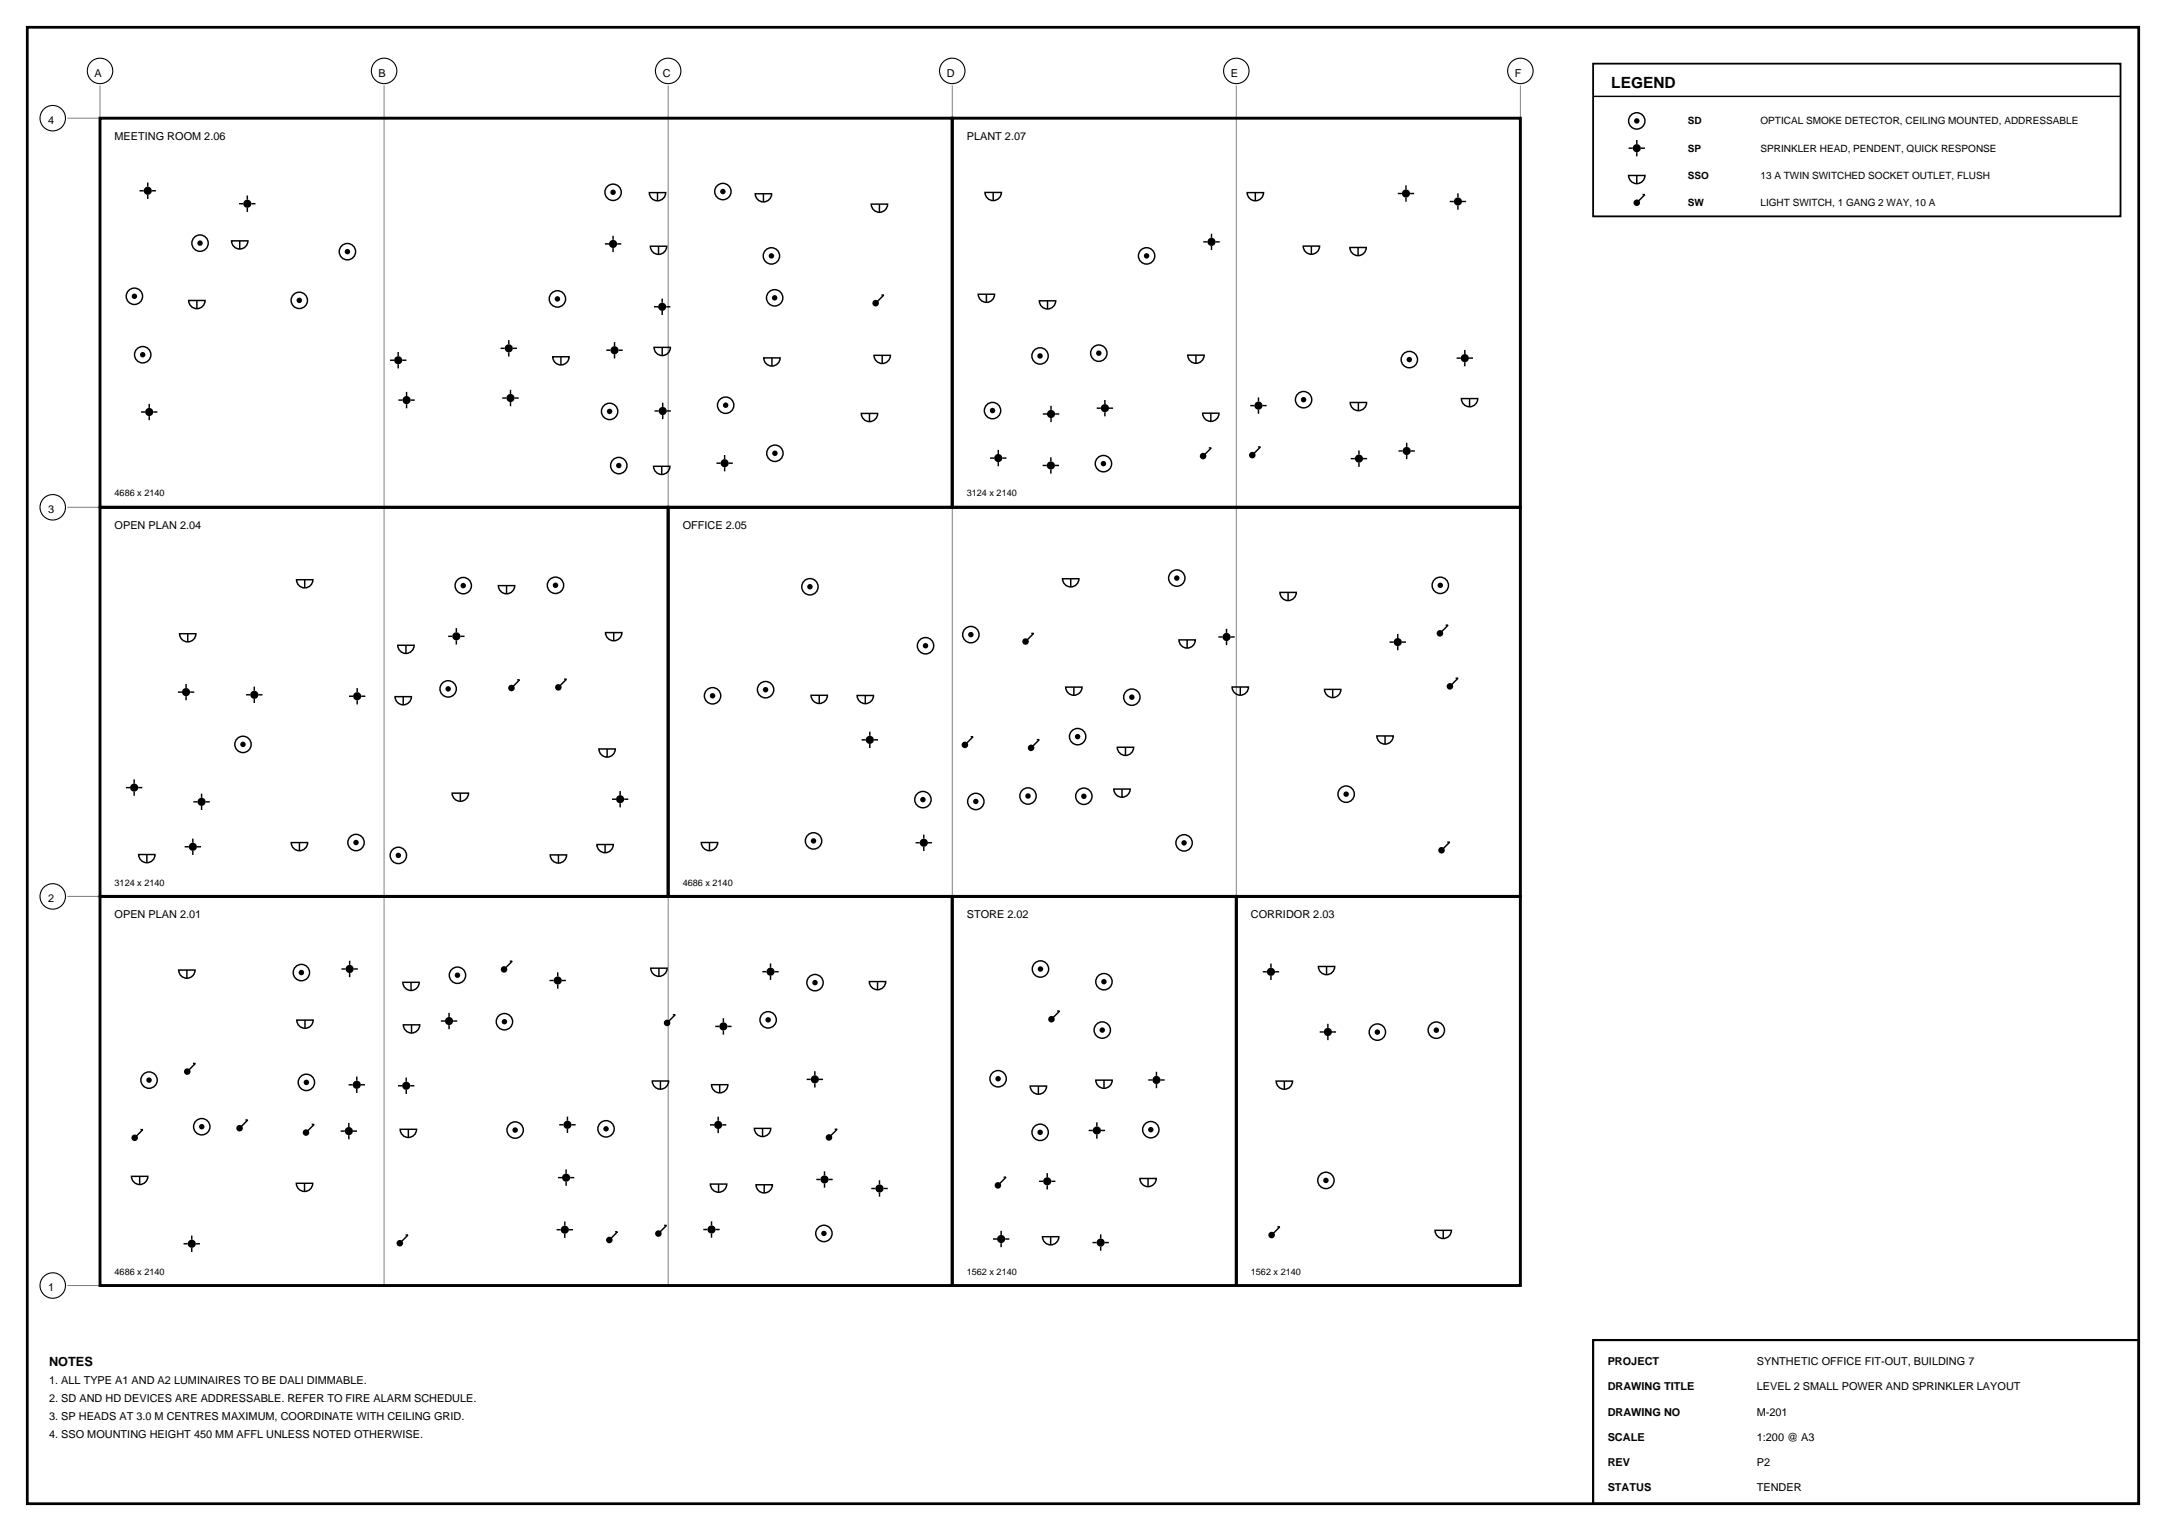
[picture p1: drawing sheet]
<svg xmlns="http://www.w3.org/2000/svg" width="420mm" height="297mm" viewBox="0 0 420 297" stroke-linecap="round" stroke-linejoin="round" font-family="sans-serif">
<path d="M5.3 5.3h409.6v286.4h-409.6z" fill="none" stroke="#000" stroke-width=".53"/>
<path d="M309 260h105.9v31.7h-105.9z" fill="none" stroke="#000" stroke-width=".42"/>
<path d="M309 12.3h102.3v29.7h-102.3z" fill="none" stroke="#000" stroke-width=".35"/>
<g fill="none" stroke="#000" stroke-width=".28">
<path d="M309 18.7h102.3M27.1 37h.8M28.7 35.4v.8M28.7 37.8v.8M29.5 37h.7M46.4 39.5h.8M48 37.9v.8M48.8 39.5h.8M126 37.4h3.1a1.59 1.59 0 0 1-1.6 1.6 1.59 1.59 0 0 1-1.5-1.6zM127.5 37.4v1.6M146.5 37.6h3.2a1.59 1.59 0 0 1-1.6 1.6 1.59 1.59 0 0 1-1.6-1.6zM148.1 37.6v1.6"/>
<path d="M169 39.6h3.2a1.59 1.59 0 0 1-1.6 1.6 1.59 1.59 0 0 1-1.6-1.6zM170.6 39.6v1.6M191.1 37.3h3.1a1.59 1.59 0 0 1-1.5 1.6 1.59 1.59 0 0 1-1.6-1.6zM192.7 37.3v1.6M241.9 37.4h3.2a1.59 1.59 0 0 1-1.6 1.6 1.59 1.59 0 0 1-1.6-1.6zM243.5 37.4v1.6M271.1 37.5h.8M272.7 36v.8M272.7 38.3v.8M273.5 37.5h.8M281.2 39.1h.8M282.8 37.5v.8"/>
<path d="M282.8 39.9v.8M283.6 39.1h.8M315.9 34h3.2a1.59 1.59 0 0 1-1.6 1.6 1.59 1.59 0 0 1-1.6-1.6zM315.9 28.8h.8M317.5 27.2v.8M317.5 29.5v.8M317.5 34v1.6M318.3 28.8h.8M318.6 37.7h.5l-1.6 1.6M36.6 58.3h3.2a1.59 1.59 0 0 1-1.6 1.6 1.59 1.59 0 0 1-1.6-1.6zM38.2 58.3v1.6M44.9 46.7h3.2a1.59 1.59 0 0 1-1.6 1.6 1.59 1.59 0 0 1-1.6-1.6z"/>
<path d="M46.5 46.7v1.6M48 40.3v.8M117.3 47.3h.8M118.9 45.7v.8M118.9 48.1v.8M119.7 47.3h.8M126.2 47.8h3.1a1.59 1.59 0 0 1-1.6 1.6 1.59 1.59 0 0 1-1.5-1.6zM126.9 59.5h.8M127.7 47.8v1.6M128.5 57.9v.8M129.2 59.5h.8M171 57.2h.4l-1.5 1.6"/>
<path d="M189.8 57.1h3.1a1.59 1.59 0 0 1-1.6 1.6 1.59 1.59 0 0 1-1.5-1.6zM191.3 57.1v1.6M201.6 58.4h3.2a1.59 1.59 0 0 1-1.6 1.5 1.59 1.59 0 0 1-1.6-1.5zM203.2 58.4v1.5M233.4 46.9h.8M235 45.3v.8M235 47.7v.8M235.8 46.9h.8M252.8 47.7h3.2a1.59 1.59 0 0 1-1.6 1.6 1.59 1.59 0 0 1-1.6-1.6zM254.4 47.7v1.6M261.9 48h3.1a1.59 1.59 0 0 1-1.6 1.6 1.59 1.59 0 0 1-1.5-1.6zM263.4 48v1.6"/>
<path d="M27.4 79.9h.8M28.9 78.3v.8M29.7 79.9h.8M75.7 69.9h.8M77.2 68.3v.8M77.2 70.7v.8M77.3 77.6h.8M78 69.9h.8M78.9 76v.8M78.9 78.4v.8M79.7 77.6h.8M97.1 67.6h.8"/>
<path d="M97.4 77.2h.8M98.7 66v.8M98.7 68.4v.8M99 75.6v.8M99 78v.8M99.5 67.6h.8M99.8 77.2h.8M107.2 69.2h3.2a1.59 1.59 0 0 1-1.6 1.6 1.59 1.59 0 0 1-1.6-1.6zM108.8 69.2v1.6M117.6 68h.8M119.2 66.4v.8M119.2 68.7v.8"/>
<path d="M120 68h.8M126.9 67.4h3.1a1.59 1.59 0 0 1-1.5 1.6 1.59 1.59 0 0 1-1.6-1.6zM127 79.7h.8M128.5 60.3v.8M128.5 67.4v1.6M128.5 78.1v.8M129.3 79.7h.8M148.2 69.4h3.1a1.59 1.59 0 0 1-1.6 1.6 1.59 1.59 0 0 1-1.5-1.6zM149.7 69.4v1.6M169.5 68.9h3.2a1.59 1.59 0 0 1-1.6 1.6 1.59 1.59 0 0 1-1.6-1.6zM171.1 68.9v1.6M203.9 78.7v.8"/>
<path d="M212.7 79.2h.8M214.3 77.6v.8M214.3 80v.8M215.1 79.2h.8M230.4 68.9h3.2a1.59 1.59 0 0 1-1.6 1.6 1.59 1.59 0 0 1-1.6-1.6zM232 68.9v1.6M242.5 78.7h.8M244.1 77.1v.8M244.1 79.5v.8M244.9 78.7h.8M261.9 78.1h3.2a1.59 1.59 0 0 1-1.6 1.6 1.59 1.59 0 0 1-1.6-1.6zM263.5 78.1v1.6"/>
<path d="M282.6 69.5h.7M283.5 77.3h3.2a1.59 1.59 0 0 1-1.6 1.6 1.59 1.59 0 0 1-1.6-1.6zM284.1 67.9v.8M284.1 70.3v.8M284.9 69.5h.8M285.1 77.3v1.6M28.9 80.7v.8M126.8 90.5h3.1a1.59 1.59 0 0 1-1.5 1.6 1.59 1.59 0 0 1-1.6-1.6zM128.4 90.5v1.6M128.5 80.5v.8M139 89.9h.8M140.6 88.3v.8"/>
<path d="M140.6 90.7v.8M141.4 89.9h.8M167.1 80.2h3.1a1.59 1.59 0 0 1-1.5 1.6 1.59 1.59 0 0 1-1.6-1.6zM168.7 80.2v1.6M192.1 88.9h.8M193.6 87.3v.8M193.6 89.7v.8M194.4 88.9h.8M202.3 90.3h.7M202.3 80.3h.8M203.8 88.7v.8M203.8 91.1v.8"/>
<path d="M203.9 81.1v.8M204.6 90.3h.8M204.7 80.3h.8M233.3 80.2h3.2a1.59 1.59 0 0 1-1.6 1.6 1.59 1.59 0 0 1-1.6-1.6zM234.5 86.9h.5l-1.6 1.6M234.9 80.2v1.6M244 86.7h.5l-1.6 1.6M262 89h.8M263.6 87.4v.8M263.6 89.8v.8M264.4 89h.8M271.3 87.5h.8"/>
<path d="M272.9 85.9v.8M272.9 88.3v.8M273.7 87.5h.8M57.5 112.5h3.2a1.59 1.59 0 0 1-1.6 1.6 1.59 1.59 0 0 1-1.6-1.6zM59.1 112.5v1.6M96.7 113.6h3.1a1.59 1.59 0 0 1-1.5 1.6 1.59 1.59 0 0 1-1.6-1.6zM98.3 113.6v1.6M206.1 112.3h3.2a1.59 1.59 0 0 1-1.6 1.6 1.59 1.59 0 0 1-1.6-1.6zM207.7 112.3v1.6M248.3 114.9h3.2a1.59 1.59 0 0 1-1.6 1.6 1.59 1.59 0 0 1-1.6-1.6zM249.9 114.9v1.6M34.5 134.3h.8"/>
<path d="M34.8 123h3.2a1.59 1.59 0 0 1-1.6 1.5 1.59 1.59 0 0 1-1.6-1.5zM36.1 132.7v.8M36.1 135.1v.8M36.4 123v1.5M36.9 134.3h.8M47.7 134.8h.8M49.3 133.2v.8M49.3 135.6v.8M50.1 134.8h.8M67.7 135.1h.8M69.3 133.5v.8M69.3 135.9v.8"/>
<path d="M70.1 135.1h.8M76.6 135.2h3.2a1.59 1.59 0 0 1-1.6 1.5 1.59 1.59 0 0 1-1.6-1.5zM77.2 125.2h3.1a1.59 1.59 0 0 1-1.6 1.6 1.59 1.59 0 0 1-1.5-1.6zM78.2 135.2v1.5M78.7 125.2v1.6M86.9 123.5h.8M88.5 121.9v.8M88.5 124.3v.7M89.3 123.5h.8M100.3 131.9h.5l-1.6 1.6M109.4 131.8h.5l-1.6 1.6M117.5 122.7h3.1a1.59 1.59 0 0 1-1.6 1.6 1.59 1.59 0 0 1-1.5-1.6z"/>
<path d="M119 122.7v1.6M157.3 134.9h3.2a1.59 1.59 0 0 1-1.6 1.6 1.59 1.59 0 0 1-1.6-1.6zM158.9 134.9v1.6M166.3 134.9h3.1a1.59 1.59 0 0 1-1.5 1.6 1.59 1.59 0 0 1-1.6-1.6zM167.9 134.9v1.6M200 122.9h.5l-1.6 1.6M206.7 133.3h3.2a1.59 1.59 0 0 1-1.6 1.6 1.59 1.59 0 0 1-1.6-1.6zM208.3 133.3v1.6M228.7 124.1h3.2a1.59 1.59 0 0 1-1.6 1.6 1.59 1.59 0 0 1-1.6-1.6zM230.3 124.1v1.6M236.3 123.6h.8M237.9 122v.8"/>
<path d="M237.9 124.4v.8M238.7 123.6h.8M239 133.3h3.2a1.59 1.59 0 0 1-1.6 1.6 1.59 1.59 0 0 1-1.6-1.6zM240.6 133.3v1.6M256.9 133.8h3.2a1.59 1.59 0 0 1-1.6 1.5 1.59 1.59 0 0 1-1.6-1.5zM258.5 133.8v1.5M269.5 124.6h.8M271.1 123v.8M271.1 125.4v.8M271.9 124.6h.8M280.4 121.3h.5l-1.6 1.6M282.4 131.6h.4l-1.5 1.6"/>
<path d="M24.4 152.8h.8M26 151.2v.8M26 153.6v.8M26.8 152.8h.8M37.5 155.6h.8M39.1 154v.8M39.1 156.4v.8M39.9 155.6h.8M87.7 153.9h3.2a1.59 1.59 0 0 1-1.6 1.6 1.59 1.59 0 0 1-1.6-1.6zM89.3 153.9v1.6M116.2 145.3h3.2a1.59 1.59 0 0 1-1.6 1.6 1.59 1.59 0 0 1-1.6-1.6zM117.8 145.3v1.6"/>
<path d="M118.7 155.1h.8M120.3 153.5v.8M120.3 155.9v.7M121.1 155.1h.8M167.1 143.5h.8M168.7 142v.8M168.7 144.3v.8M169.5 143.5h.8M188.3 142.9h.5l-1.6 1.6M201.1 143.5h.5l-1.6 1.6M216.1 153.1h3.1a1.59 1.59 0 0 1-1.6 1.6 1.59 1.59 0 0 1-1.5-1.6zM216.7 145h3.2a1.59 1.59 0 0 1-1.6 1.6 1.59 1.59 0 0 1-1.6-1.6z"/>
<path d="M217.6 153.1v1.6M218.3 145v1.6M267.1 142.8h3.2a1.59 1.59 0 0 1-1.6 1.6 1.59 1.59 0 0 1-1.6-1.6zM268.7 142.8v1.6M26.9 165.8h3.2a1.59 1.59 0 0 1-1.6 1.6 1.59 1.59 0 0 1-1.6-1.6zM28.5 165.8v1.6M35.8 164.3h.8M37.4 162.7v.8M37.4 165.1v.8M38.2 164.3h.8M56.5 163.5h3.2a1.59 1.59 0 0 1-1.6 1.6 1.59 1.59 0 0 1-1.6-1.6zM58.1 163.5v1.6"/>
<path d="M106.7 165.9h3.2a1.59 1.59 0 0 1-1.6 1.6 1.59 1.59 0 0 1-1.6-1.6zM108.3 165.9v1.6M115.8 163.9h3.2a1.59 1.59 0 0 1-1.6 1.5 1.59 1.59 0 0 1-1.6-1.5zM117.4 163.9v1.5M136 163.5h3.2a1.59 1.59 0 0 1-1.6 1.5 1.59 1.59 0 0 1-1.6-1.5zM137.6 163.5v1.5M177.6 163.5h.8M179.2 161.9v.8M179.2 164.3v.8M180 163.5h.8M280.7 163.4h.5l-1.6 1.6M34.7 188.2h3.1a1.59 1.59 0 0 1-1.5 1.6 1.59 1.59 0 0 1-1.6-1.6z"/>
<path d="M36.3 188.2v1.6M57.6 197.9h3.2a1.59 1.59 0 0 1-1.6 1.6 1.59 1.59 0 0 1-1.6-1.6zM59.2 197.9v1.6M66.2 188h.8M67.8 186.4v.8M67.8 188.8v.8M68.6 188h.8M78.1 190.6h3.2a1.59 1.59 0 0 1-1.6 1.6 1.59 1.59 0 0 1-1.6-1.6zM78.2 198.8h3.2a1.59 1.59 0 0 1-1.6 1.6 1.59 1.59 0 0 1-1.6-1.6zM79.7 190.6v1.6M79.8 198.8v1.6M85.5 198.1h.8"/>
<path d="M87.1 196.5v.8M87.1 198.9v.8M87.9 198.1h.8M98.9 186.5h.5l-1.6 1.6M106.6 190.2h.8M108.2 188.6v.8M108.2 191v.8M109 190.2h.8M126.2 187.8h3.2a1.59 1.59 0 0 1-1.6 1.6 1.59 1.59 0 0 1-1.6-1.6zM127.8 187.8v1.6M130.5 196.9h.5l-1.6 1.6M138.7 199.1h.8"/>
<path d="M140.3 197.6v.7M140.3 199.9v.8M141.1 199.1h.8M147.9 188.5h.8M149.5 186.9v.8M149.5 189.3v.8M150.3 188.5h.8M168.6 190.4h3.2a1.59 1.59 0 0 1-1.6 1.6 1.59 1.59 0 0 1-1.6-1.6zM170.2 190.4v1.6M205.1 196.2h.4l-1.5 1.6M244.9 188.5h.8M246.5 187v.8"/>
<path d="M246.5 189.3v.8M247.3 188.5h.8M255.7 187.5h3.2a1.59 1.59 0 0 1-1.6 1.6 1.59 1.59 0 0 1-1.6-1.6zM257.3 187.5v1.6M257.6 198.6v.8M27.2 219.2h.5l-1.6 1.5M37.4 206.3h.5l-1.6 1.6M47.6 217.3h.5l-1.6 1.6M60.5 218.1h.4l-1.5 1.6M66.1 219.5h.8M67.6 210.5h.8M67.7 217.9v.8"/>
<path d="M68.5 219.5h.8M69.2 208.9v.8M69.2 211.3v.8M70 210.5h.8M77.2 210.7h.8M77.6 219.1h3.2a1.59 1.59 0 0 1-1.6 1.6 1.59 1.59 0 0 1-1.6-1.6zM78.8 209.1v.8M78.8 211.4v.8M79.2 219.1v1.6M79.6 210.7h.8M108.5 218.2h.8M110.1 216.6v.8"/>
<path d="M110.1 219v.8M110.9 218.2h.8M126.5 209.7h3.2a1.59 1.59 0 0 1-1.6 1.6 1.59 1.59 0 0 1-1.6-1.6zM128.1 209.7v1.6M137.7 218.3h.8M138 210.4h3.2a1.59 1.59 0 0 1-1.6 1.6 1.59 1.59 0 0 1-1.6-1.6zM139.3 216.7v.8M139.3 219v.8M139.6 210.4v1.6M140.1 218.3h.8M146.3 218.9h3.2a1.59 1.59 0 0 1-1.6 1.6 1.59 1.59 0 0 1-1.6-1.6zM147.9 218.9v1.6"/>
<path d="M156.5 209.4h.8M158.1 207.8v.8M158.1 210.2v.8M158.9 209.4h.8M161.9 219.1h.5l-1.6 1.6M199.8 210.7h3.2a1.59 1.59 0 0 1-1.6 1.6 1.59 1.59 0 0 1-1.6-1.6zM201.4 210.7v1.6M211.2 219.3h.8M212.6 209.6h3.1a1.59 1.59 0 0 1-1.5 1.6 1.59 1.59 0 0 1-1.6-1.6zM212.8 217.7v.8M213.6 219.3h.8M214.2 209.6v1.6"/>
<path d="M222.7 209.5h.8M224.3 207.9v.8M224.3 210.3v.8M225.1 209.5h.8M247.6 209.8h3.1a1.59 1.59 0 0 1-1.6 1.5 1.59 1.59 0 0 1-1.5-1.5zM249.1 209.8v1.5M256 200.2h.8M257.6 201v.8M258.4 200.2h.8M25.5 228.2h3.2a1.59 1.59 0 0 1-1.6 1.6 1.59 1.59 0 0 1-1.6-1.6zM27.1 228.2v1.6M37.2 239.7v.8"/>
<path d="M57.5 229.6h3.2a1.59 1.59 0 0 1-1.6 1.6 1.59 1.59 0 0 1-1.6-1.6zM59.1 229.6v1.6M67.7 220.2v.8M78.7 239.6h.4l-1.5 1.6M108 238.6h.8M108.2 228.5h.8M109.6 237v.8M109.6 239.4v.8M109.8 226.9v.8M109.8 229.3v.8M110.4 238.6h.7M110.6 228.5h.8"/>
<path d="M119.3 239h.5l-1.6 1.6M128.8 237.7h.5l-1.6 1.6M136.4 238.5h.8M137.8 229.7h3.2a1.59 1.59 0 0 1-1.6 1.6 1.59 1.59 0 0 1-1.6-1.6zM138 237v.8M138 239.3v.8M138.8 238.5h.8M139.4 229.7v1.6M146.7 229.9h3.1a1.59 1.59 0 0 1-1.6 1.6 1.59 1.59 0 0 1-1.5-1.6zM148.2 229.9v1.6M158.4 228.8h.7M159.9 227.3v.7"/>
<path d="M159.9 229.6v.8M160.7 228.8h.8M169 230.6h.8M170.6 229v.8M170.6 231.4v.8M171.4 230.6h.8M194.2 238.8v.8M194.7 228.4h.5l-1.6 1.6M201.6 229.2h.7M202.2 239.9h3.2a1.59 1.59 0 0 1-1.6 1.6 1.59 1.59 0 0 1-1.6-1.6zM203.1 227.6v.8M203.1 230v.8"/>
<path d="M203.8 239.9v1.6M203.9 229.2h.8M212.8 220.1v.8M213.5 239.5v.8M221.1 228.6h3.2a1.59 1.59 0 0 1-1.6 1.6 1.59 1.59 0 0 1-1.6-1.6zM222.7 228.6v1.6M247.8 238h.5l-1.6 1.6M278.4 238.7h3.1a1.59 1.59 0 0 1-1.5 1.6 1.59 1.59 0 0 1-1.6-1.6zM280 238.7v1.6M35.6 241.3h.8M37.2 242.1v.8M38 241.3h.8"/>
<path d="M192.6 240.4h.8M194.2 241.2v.8M195 240.4h.8M211.9 241.1h.8M213.5 241.9v.8M214.3 241.1h.8"/>
<circle cx="118.9" cy="37.3" r="1.59"/>
<circle cx="140.2" cy="37.2" r="1.59"/>
<circle cx="317.5" cy="23.5" r="1.59"/>
<circle cx="26.1" cy="57.5" r="1.59"/>
<circle cx="38.8" cy="47.2" r="1.59"/>
<circle cx="58.1" cy="58.3" r="1.59"/>
<circle cx="67.4" cy="48.8" r="1.59"/>
<circle cx="108.1" cy="58" r="1.59"/>
<circle cx="149.6" cy="49.6" r="1.59"/>
<circle cx="150.3" cy="57.8" r="1.59"/>
<circle cx="222.4" cy="49.6" r="1.59"/>
<circle cx="27.7" cy="68.8" r="1.59"/>
<circle cx="118.3" cy="79.8" r="1.59"/>
<circle cx="140.8" cy="78.6" r="1.59"/>
<circle cx="192.5" cy="79.7" r="1.59"/>
<circle cx="201.7" cy="69.1" r="1.59"/>
<circle cx="213.1" cy="68.5" r="1.59"/>
<circle cx="252.9" cy="77.5" r="1.59"/>
<circle cx="273.4" cy="69.8" r="1.59"/>
<circle cx="120" cy="90.3" r="1.59"/>
<circle cx="150.3" cy="87.9" r="1.59"/>
<circle cx="214" cy="90" r="1.59"/>
<circle cx="89.9" cy="113.6" r="1.59"/>
<circle cx="107.8" cy="113.6" r="1.59"/>
<circle cx="157.1" cy="113.8" r="1.59"/>
<circle cx="228.3" cy="112.2" r="1.59"/>
<circle cx="279.4" cy="113.6" r="1.59"/>
<circle cx="86.9" cy="133.7" r="1.59"/>
<circle cx="138.2" cy="135" r="1.59"/>
<circle cx="148.5" cy="133.8" r="1.59"/>
<circle cx="179.5" cy="125.3" r="1.59"/>
<circle cx="188.3" cy="123.1" r="1.59"/>
<circle cx="219.6" cy="135.3" r="1.59"/>
<circle cx="47.1" cy="144.4" r="1.59"/>
<circle cx="179" cy="155.1" r="1.59"/>
<circle cx="189.3" cy="155.5" r="1.59"/>
<circle cx="199.4" cy="154.4" r="1.59"/>
<circle cx="209" cy="142.9" r="1.59"/>
<circle cx="210.2" cy="154.5" r="1.59"/>
<circle cx="261.1" cy="154.1" r="1.59"/>
<circle cx="69.1" cy="163.5" r="1.59"/>
<circle cx="77.3" cy="166" r="1.59"/>
<circle cx="157.8" cy="163.2" r="1.59"/>
<circle cx="229.7" cy="163.5" r="1.59"/>
<circle cx="58.5" cy="188.7" r="1.59"/>
<circle cx="88.7" cy="189.2" r="1.59"/>
<circle cx="97.8" cy="198.2" r="1.59"/>
<circle cx="149" cy="197.9" r="1.59"/>
<circle cx="158.1" cy="190.6" r="1.59"/>
<circle cx="201.8" cy="188" r="1.59"/>
<circle cx="213.8" cy="199.9" r="1.59"/>
<circle cx="214.1" cy="190.5" r="1.59"/>
<circle cx="278.6" cy="199.9" r="1.59"/>
<circle cx="28.9" cy="209.6" r="1.59"/>
<circle cx="39.1" cy="218.6" r="1.59"/>
<circle cx="59.4" cy="210" r="1.59"/>
<circle cx="99.9" cy="219.3" r="1.59"/>
<circle cx="117.6" cy="219" r="1.59"/>
<circle cx="193.6" cy="209.3" r="1.59"/>
<circle cx="201.8" cy="219.7" r="1.59"/>
<circle cx="223.2" cy="219.2" r="1.59"/>
<circle cx="267.2" cy="200.2" r="1.59"/>
<circle cx="159.8" cy="239.3" r="1.59"/>
<circle cx="257.2" cy="229" r="1.59"/>
</g>
<g fill="#000">
<circle cx="28.7" cy="37" r=".79"/>
<circle cx="48" cy="39.5" r=".79"/>
<circle cx="118.9" cy="37.3" r=".53"/>
<circle cx="140.2" cy="37.2" r=".53"/>
<circle cx="272.7" cy="37.5" r=".79"/>
<circle cx="282.8" cy="39.1" r=".79"/>
<circle cx="317.5" cy="39.3" r=".64"/>
<circle cx="317.5" cy="28.8" r=".79"/>
<circle cx="317.5" cy="23.5" r=".53"/>
<circle cx="26.1" cy="57.5" r=".53"/>
<circle cx="38.8" cy="47.2" r=".53"/>
<circle cx="58.1" cy="58.3" r=".53"/>
<circle cx="67.4" cy="48.8" r=".53"/>
<circle cx="108.1" cy="58" r=".53"/>
<circle cx="118.9" cy="47.3" r=".79"/>
<circle cx="128.5" cy="59.5" r=".79"/>
<circle cx="149.6" cy="49.6" r=".53"/>
<circle cx="150.3" cy="57.8" r=".53"/>
<circle cx="169.9" cy="58.8" r=".64"/>
<circle cx="222.4" cy="49.6" r=".53"/>
<circle cx="235" cy="46.9" r=".79"/>
<circle cx="27.7" cy="68.8" r=".53"/>
<circle cx="28.9" cy="79.9" r=".79"/>
<circle cx="77.2" cy="69.9" r=".79"/>
<circle cx="78.9" cy="77.6" r=".79"/>
<circle cx="98.7" cy="67.6" r=".79"/>
<circle cx="99" cy="77.2" r=".79"/>
<circle cx="118.3" cy="79.8" r=".53"/>
<circle cx="119.2" cy="68" r=".79"/>
<circle cx="128.5" cy="79.7" r=".79"/>
<circle cx="140.8" cy="78.6" r=".53"/>
<circle cx="192.5" cy="79.7" r=".53"/>
<circle cx="201.7" cy="69.1" r=".53"/>
<circle cx="213.1" cy="68.5" r=".53"/>
<circle cx="214.3" cy="79.2" r=".79"/>
<circle cx="244.1" cy="78.7" r=".79"/>
<circle cx="252.9" cy="77.5" r=".53"/>
<circle cx="273.4" cy="69.8" r=".53"/>
<circle cx="284.1" cy="69.5" r=".79"/>
<circle cx="120" cy="90.3" r=".53"/>
<circle cx="140.6" cy="89.9" r=".79"/>
<circle cx="150.3" cy="87.9" r=".53"/>
<circle cx="193.6" cy="88.9" r=".79"/>
<circle cx="203.8" cy="90.3" r=".79"/>
<circle cx="203.9" cy="80.3" r=".79"/>
<circle cx="214" cy="90" r=".53"/>
<circle cx="233.4" cy="88.5" r=".64"/>
<circle cx="242.9" cy="88.3" r=".64"/>
<circle cx="263.6" cy="89" r=".79"/>
<circle cx="272.9" cy="87.5" r=".79"/>
<circle cx="89.9" cy="113.6" r=".53"/>
<circle cx="107.8" cy="113.6" r=".53"/>
<circle cx="157.1" cy="113.8" r=".53"/>
<circle cx="228.3" cy="112.2" r=".53"/>
<circle cx="279.4" cy="113.6" r=".53"/>
<circle cx="36.1" cy="134.3" r=".79"/>
<circle cx="49.3" cy="134.8" r=".79"/>
<circle cx="69.3" cy="135.1" r=".79"/>
<circle cx="86.9" cy="133.7" r=".53"/>
<circle cx="88.5" cy="123.5" r=".79"/>
<circle cx="99.2" cy="133.5" r=".64"/>
<circle cx="108.3" cy="133.4" r=".64"/>
<circle cx="138.2" cy="135" r=".53"/>
<circle cx="148.5" cy="133.8" r=".53"/>
<circle cx="179.5" cy="125.3" r=".53"/>
<circle cx="188.3" cy="123.1" r=".53"/>
<circle cx="198.9" cy="124.5" r=".64"/>
<circle cx="219.6" cy="135.3" r=".53"/>
<circle cx="237.9" cy="123.6" r=".79"/>
<circle cx="271.1" cy="124.6" r=".79"/>
<circle cx="279.3" cy="122.9" r=".64"/>
<circle cx="281.3" cy="133.2" r=".64"/>
<circle cx="26" cy="152.8" r=".79"/>
<circle cx="39.1" cy="155.6" r=".79"/>
<circle cx="47.1" cy="144.4" r=".53"/>
<circle cx="120.3" cy="155.1" r=".79"/>
<circle cx="168.7" cy="143.5" r=".79"/>
<circle cx="179" cy="155.1" r=".53"/>
<circle cx="187.2" cy="144.5" r=".64"/>
<circle cx="189.3" cy="155.5" r=".53"/>
<circle cx="199.4" cy="154.4" r=".53"/>
<circle cx="200" cy="145.1" r=".64"/>
<circle cx="209" cy="142.9" r=".53"/>
<circle cx="210.2" cy="154.5" r=".53"/>
<circle cx="261.1" cy="154.1" r=".53"/>
<circle cx="37.4" cy="164.3" r=".79"/>
<circle cx="69.1" cy="163.5" r=".53"/>
<circle cx="77.3" cy="166" r=".53"/>
<circle cx="157.8" cy="163.2" r=".53"/>
<circle cx="179.2" cy="163.5" r=".79"/>
<circle cx="229.7" cy="163.5" r=".53"/>
<circle cx="279.6" cy="165" r=".64"/>
<circle cx="58.5" cy="188.7" r=".53"/>
<circle cx="67.8" cy="188" r=".79"/>
<circle cx="87.1" cy="198.1" r=".79"/>
<circle cx="88.7" cy="189.2" r=".53"/>
<circle cx="97.8" cy="188.1" r=".64"/>
<circle cx="97.8" cy="198.2" r=".53"/>
<circle cx="108.2" cy="190.2" r=".79"/>
<circle cx="129.4" cy="198.5" r=".64"/>
<circle cx="140.3" cy="199.1" r=".79"/>
<circle cx="149" cy="197.9" r=".53"/>
<circle cx="149.5" cy="188.5" r=".79"/>
<circle cx="158.1" cy="190.6" r=".53"/>
<circle cx="201.8" cy="188" r=".53"/>
<circle cx="204" cy="197.8" r=".64"/>
<circle cx="213.8" cy="199.9" r=".53"/>
<circle cx="214.1" cy="190.5" r=".53"/>
<circle cx="246.5" cy="188.5" r=".79"/>
<circle cx="278.6" cy="199.9" r=".53"/>
<circle cx="28.9" cy="209.6" r=".53"/>
<circle cx="36.3" cy="207.9" r=".64"/>
<circle cx="39.1" cy="218.6" r=".53"/>
<circle cx="46.5" cy="218.9" r=".64"/>
<circle cx="59.4" cy="219.7" r=".64"/>
<circle cx="59.4" cy="210" r=".53"/>
<circle cx="67.7" cy="219.5" r=".79"/>
<circle cx="69.2" cy="210.5" r=".79"/>
<circle cx="78.8" cy="210.7" r=".79"/>
<circle cx="99.9" cy="219.3" r=".53"/>
<circle cx="110.1" cy="218.2" r=".79"/>
<circle cx="117.6" cy="219" r=".53"/>
<circle cx="139.3" cy="218.3" r=".79"/>
<circle cx="158.1" cy="209.4" r=".79"/>
<circle cx="193.6" cy="209.3" r=".53"/>
<circle cx="201.8" cy="219.7" r=".53"/>
<circle cx="212.8" cy="219.3" r=".79"/>
<circle cx="223.2" cy="219.2" r=".53"/>
<circle cx="224.3" cy="209.5" r=".79"/>
<circle cx="257.6" cy="200.2" r=".79"/>
<circle cx="267.2" cy="200.2" r=".53"/>
<circle cx="26.1" cy="220.8" r=".64"/>
<circle cx="109.6" cy="238.6" r=".79"/>
<circle cx="109.8" cy="228.5" r=".79"/>
<circle cx="127.7" cy="239.3" r=".64"/>
<circle cx="138" cy="238.5" r=".79"/>
<circle cx="159.8" cy="239.3" r=".53"/>
<circle cx="159.9" cy="228.8" r=".79"/>
<circle cx="160.8" cy="220.7" r=".64"/>
<circle cx="170.6" cy="230.6" r=".79"/>
<circle cx="193.6" cy="230" r=".64"/>
<circle cx="203.1" cy="229.2" r=".79"/>
<circle cx="246.7" cy="239.6" r=".64"/>
<circle cx="257.2" cy="229" r=".53"/>
<circle cx="37.2" cy="241.3" r=".79"/>
<circle cx="77.6" cy="241.2" r=".64"/>
<circle cx="118.2" cy="240.6" r=".64"/>
<circle cx="194.2" cy="240.4" r=".79"/>
<circle cx="213.5" cy="241.1" r=".79"/>
</g>
<path d="M19.4 16.6v232.8M74.5 16.6v232.8M129.6 16.6v232.8M184.7 16.6v232.8M239.8 16.6v232.8M294.9 16.6v232.8h-281.8M13.1 22.9h281.8M13.1 98.4h281.8M13.1 173.9h281.8" fill="none" stroke="#808080" stroke-width=".19"/>
<g fill="none" stroke="#000" stroke-width=".21">
<circle cx="19.4" cy="13.8" r="2.47"/>
<circle cx="74.5" cy="13.8" r="2.47"/>
<circle cx="129.6" cy="13.8" r="2.47"/>
<circle cx="184.7" cy="13.8" r="2.47"/>
<circle cx="239.8" cy="13.8" r="2.47"/>
<circle cx="294.9" cy="13.8" r="2.47"/>
<circle cx="10.2" cy="22.9" r="2.47"/>
<circle cx="10.2" cy="98.4" r="2.47"/>
<circle cx="10.2" cy="173.9" r="2.47"/>
<circle cx="10.2" cy="249.4" r="2.47"/>
</g>
<path d="M19.4 22.9h165.3v75.5h-165.3zM184.7 22.9h110.2v75.5h-110.2zM19.4 98.4h110.2v75.5h-110.2zM129.6 98.4h165.3v75.5h-165.3zM19.4 173.9h165.3v75.5h-165.3zM184.7 173.9h55.1v75.5h-55.1zM239.8 173.9h55.1v75.5h-55.1z" fill="none" stroke="#000" stroke-width=".56"/>
<text font-size="3" x="312.6" y="17.1">LEGEND</text>
<text font-size="2.5" x="9.5" y="264.9">NOTES</text>
<g font-size="2.1">
<text x="18.3" y="15">A</text>
<text x="73.4" y="15">B</text>
<text x="128.6" y="15">C</text>
<text x="183.7" y="15">D</text>
<text x="238.8" y="15">E</text>
<text x="293.9" y="15">F</text>
<text x="9.3" y="24">4</text>
<text x="22.2" y="27.2">MEETING ROOM 2.06</text>
<text x="187.5" y="27.2">PLANT 2.07</text>
<text x="9.3" y="99.5">3</text>
<text x="22.2" y="102.7">OPEN PLAN 2.04</text>
<text x="132.4" y="102.7">OFFICE 2.05</text>
<text x="9.3" y="175">2</text>
<text x="22.2" y="178.2">OPEN PLAN 2.01</text>
<text x="187.5" y="178.2">STORE 2.02</text>
<text x="242.6" y="178.2">CORRIDOR 2.03</text>
<text x="9.3" y="250.5">1</text>
<text x="9.5" y="268.5">1. ALL TYPE A1 AND A2 LUMINAIRES TO BE DALI DIMMABLE.</text>
<text x="311.9" y="264.9">PROJECT</text>
<text x="311.9" y="269.8">DRAWING TITLE</text>
<text x="340.8" y="264.9">SYNTHETIC OFFICE FIT-OUT, BUILDING 7</text>
<text x="340.8" y="269.8">LEVEL 2 SMALL POWER AND SPRINKLER LAYOUT</text>
<text x="9.5" y="272">2. SD AND HD DEVICES ARE ADDRESSABLE. REFER TO FIRE ALARM SCHEDULE.</text>
<text x="9.5" y="275.5">3. SP HEADS AT 3.0 M CENTRES MAXIMUM, COORDINATE WITH CEILING GRID.</text>
<text x="311.9" y="274.7">DRAWING NO</text>
<text x="340.8" y="274.7">M-201</text>
<text x="9.5" y="279">4. SSO MOUNTING HEIGHT 450 MM AFFL UNLESS NOTED OTHERWISE.</text>
<text x="311.9" y="279.5">SCALE</text>
<text x="340.8" y="279.5">1:200 @ A3</text>
<text x="311.9" y="284.4">REV</text>
<text x="340.8" y="284.4">P2</text>
<text x="311.9" y="289.3">STATUS</text>
<text x="340.8" y="289.3">TENDER</text>
</g>
<g font-size="1.9">
<text x="327.4" y="24.1">SD</text>
<text x="327.4" y="29.4">SP</text>
<text x="341.5" y="24.1">OPTICAL SMOKE DETECTOR, CEILING MOUNTED, ADDRESSABLE</text>
<text x="341.5" y="29.4">SPRINKLER HEAD, PENDENT, QUICK RESPONSE</text>
<text x="327.4" y="34.7">SSO</text>
<text x="341.5" y="34.7">13 A TWIN SWITCHED SOCKET OUTLET, FLUSH</text>
<text x="327.4" y="40">SW</text>
<text x="341.5" y="40">LIGHT SWITCH, 1 GANG 2 WAY, 10 A</text>
</g>
<g font-size="1.8">
<text x="22.2" y="96.3">4686 x 2140</text>
<text x="187.5" y="96.3">3124 x 2140</text>
<text x="22.2" y="171.8">3124 x 2140</text>
<text x="132.4" y="171.8">4686 x 2140</text>
<text x="22.2" y="247.3">4686 x 2140</text>
<text x="187.5" y="247.3">1562 x 2140</text>
<text x="242.6" y="247.3">1562 x 2140</text>
</g>
</svg>
